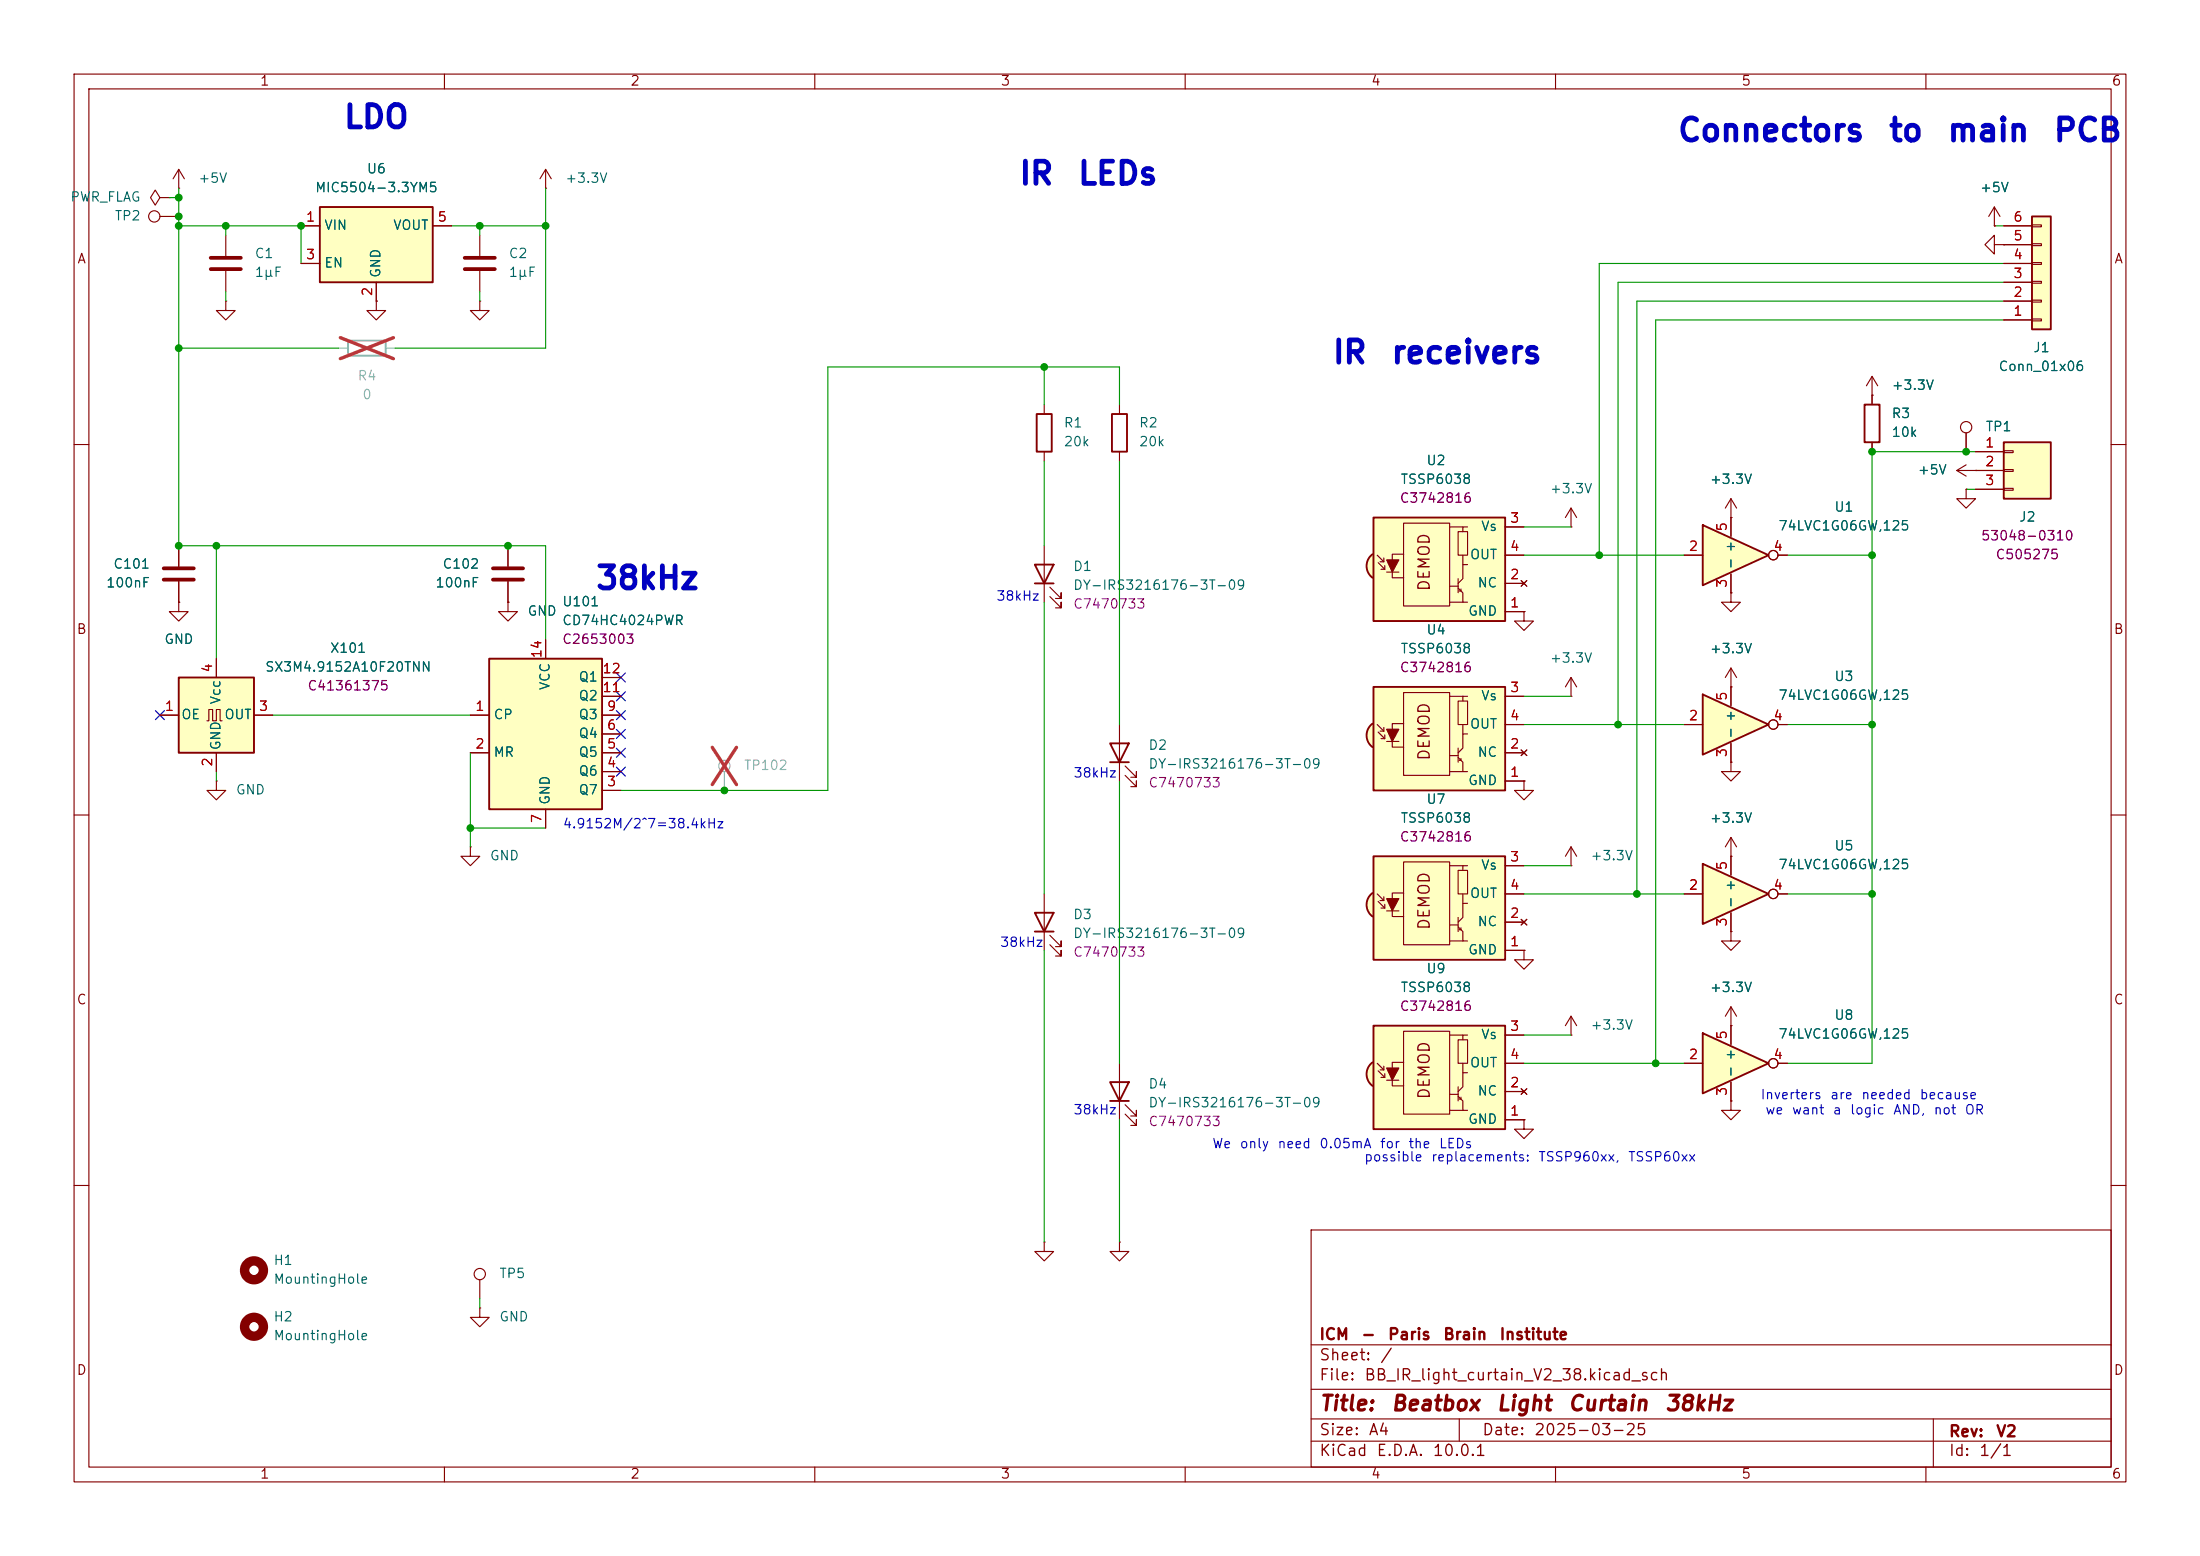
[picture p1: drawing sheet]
<svg xmlns="http://www.w3.org/2000/svg" width="297mm" height="210mm" viewBox="0 0 297 210" stroke-linecap="round" stroke-linejoin="round" font-family="sans-serif">
<g fill="none" stroke="#840000" stroke-width=".15">
<path d="M10 10h277v190h-277zM12 12h273v186h-273zM60 10v2M110 10v2M160 10v2M210 10v2M260 10v2M50.8 40.6v1.3h1.3l-1.3 1.3-1.3-1.3h1.3M50.8 40.6h.1M141 54.6v1.3M151.1 54.6v1.3M10 60h2"/>
<path d="M68.6 73.7v2.8M68.6 78.5v2.8M141 61v1.2M151.1 61v1.2M285 60h2M68.6 81.3v1.3h1.2l-1.2 1.2-1.3-1.2h1.3M68.6 81.3h.1M10 110h2M285 110h2M205.7 128.3v1.2h1.3l-1.3 1.3-1.2-1.3h1.2M205.7 128.3h.1M212.1 139.7h.1"/>
<path d="M212.1 137.2l-.8 1.2M212.1 137.2l.8 1.2M212.1 137.2v2.5M233.7 125.7v1.3h1.2l-1.2 1.3-1.3-1.3h1.3M233.7 125.7h.1M233.7 138.4h.1M233.7 135.9l-.8 1.3M233.7 135.9l.7 1.3M233.7 135.9v2.5M151.1 143.5v7.6M151.9 150.4l1.5 1.5v-.8v.8h-.7M151.9 149.1l1.5 1.5v-.7v.7h-.7"/>
<path d="M10 160h2M177 166h108v32h-108zM285 160h2M60 198v2M110 198v2M160 198v2M177 194.5h108M177 191.5h108M177 187.5h108M177 181.5h108M197 191.5v3M210 198v2"/>
<path d="M260 198v2M261 191.5v6.5"/>
</g>
<path d="M66.5 78.2h4.1M66.5 76.7h4.1" fill="none" stroke="#840000" stroke-width=".51"/>
<path d="M140 55.9h2v5.1h-2zM150.1 55.9h2v5.1h-2zM149.9 146.1h2.5l-1.3 2.5zM149.9 148.6h2.5" fill="none" stroke="#840000" stroke-width=".25"/>
<path d="M47 46h5.1v2h-5.1z" fill="none" stroke="#a1a1a1" stroke-width=".25"/>
<path d="M45.7 47h1.3M52.1 47h1.2" fill="none" stroke="#a1a1a1" stroke-width=".15"/>
<path d="M45.9 45.6l7.2 2.8M53.1 45.6l-7.2 2.8" fill="none" stroke="#e12e31" stroke-width=".46"/>
<path d="M185 143.6l.3-.2 1.2 1.6-1.2 1.6a1.97 1.97 0 0 1-.3-3z" fill="#ffffc2" stroke="#ffffc2" stroke-width=".14"/>
<path d="M185.4 138.4h17.8v14h-17.8z" fill="#ffffc2"/>
<path d="M185.4 138.4h17.8v14h-17.8zM185.3 143.4a1.97 1.97 0 0 0 0 3.2" fill="none" stroke="#840000" stroke-width=".25"/>
<g fill="none" stroke="#840000" stroke-width=".15">
<path d="M189.5 139.2h6.2v11.2h-6.2zM195.7 139.7h1.8M198.1 139.7h-.6v.6M203.2 139.7h2.5M185.9 143.5l.9 .9M186.1 144.5l.8 .9M186.3 144.4h.5M186.4 145.4h.5M186.8 143.9v.5M186.9 144.9v.5M187.2 145.8h1.6M189.5 143.4h-1.5v3.2h1.5"/>
<path d="M195.7 149.9h1.8M195.7 147.7h1.1M196.8 140.3h1.3v3.2h-1.3zM196.8 148l.7 .6v1.3h.6M196.8 146.7v1.9M197.2 148.1v.2h-.2M197.5 143.5v1.3M198.1 144.8h-.6v1.9l-.7 .6M203.2 151.1h2.5M203.2 147.3h2.5M203.2 143.5h2.5M205.4 146.9l.7 .8"/>
<path d="M206.1 146.9l-.7 .8"/>
</g>
<path d="M187.2 144.1h1.6l-.8 1.7z" fill="#840000" stroke="#840000" stroke-width=".15"/>
<path d="M185 120.7l.3-.2 1.2 1.6-1.2 1.6a1.97 1.97 0 0 1-.3-3z" fill="#ffffc2" stroke="#ffffc2" stroke-width=".14"/>
<path d="M185.4 115.6h17.8v13.9h-17.8z" fill="#ffffc2"/>
<path d="M185.4 115.6h17.8v13.9h-17.8zM185.3 120.5a1.97 1.97 0 0 0 0 3.2" fill="none" stroke="#840000" stroke-width=".25"/>
<g fill="none" stroke="#840000" stroke-width=".15">
<path d="M21.6 26.7l-.6-1-.7 1 .7 1 .6-1h1.3M21.6 29.2h2.5M22.9 26.7h.1M205.7 82.6v1.2h1.3l-1.3 1.3-1.2-1.3h1.2M205.7 82.6h.1M212.1 94h.1M212.1 91.4l-.8 1.3M212.1 91.4l.8 1.3M212.1 91.4v2.6M189.5 116.3h6.2v11.2h-6.2zM195.7 116.8h1.8M196.8 117.5h1.3v3.2h-1.3z"/>
<path d="M198.1 116.8h-.6v.7M203.2 116.8h2.5M185.9 120.7l.9 .8M186.1 121.7l.8 .9M186.3 121.5h.5M186.4 122.6h.5M186.8 121v.5M186.9 122v.6M187.2 122.9h1.6M189.5 120.5h-1.5v3.2h1.5M195.7 127h1.8M195.7 124.8h1.1"/>
<path d="M196.8 125.1l.7 .6v1.3h.6M196.8 123.8v1.9M197.2 125.2v.3h-.2M197.5 120.7v1.2M198.1 121.9h-.6v1.9l-.7 .7M203.2 128.3h2.5M203.2 124.5h2.5M203.2 120.7h2.5M205.4 124.1l.7 .7M206.1 124.1l-.7 .7M205.7 151.1v1.3h1.3l-1.3 1.3-1.2-1.3h1.2M205.7 151.1h.1"/>
<circle cx="20.8" cy="29.2" r=".76"/>
</g>
<path d="M187.2 121.3h1.6l-.8 1.6z" fill="#840000" stroke="#840000" stroke-width=".15"/>
<path d="M185 75l.3-.2 1.2 1.6-1.2 1.6a1.97 1.97 0 0 1-.3-3z" fill="#ffffc2" stroke="#ffffc2" stroke-width=".14"/>
<path d="M185.4 69.9h17.8v13.9h-17.8z" fill="#ffffc2"/>
<path d="M185.3 74.8a1.97 1.97 0 0 0 0 3.2M185.4 69.9h17.8v13.9h-17.8z" fill="none" stroke="#840000" stroke-width=".25"/>
<g fill="none" stroke="#840000" stroke-width=".15">
<path d="M185.9 74.9l.9 .9M186.1 75.9l.8 .9M186.3 75.8h.5M186.4 76.8h.5M186.8 75.3v.5M186.9 76.3v.5M187.2 77.2h1.6M189.5 70.6h6.2v11.2h-6.2zM189.5 74.8h-1.5v3.2h1.5M195.7 71.1h1.8M195.7 79.1h1.1M196.8 71.8h1.3v3.1h-1.3z"/>
<path d="M196.8 79.4l.7 .6v1.3h.6M196.8 78.1v1.9M197.2 79.5v.3h-.2M197.5 74.9v1.3M198.1 76.2h-.6v1.9l-.7 .6M198.1 71.1h-.6v.7M203.2 71.1h2.5M203.2 78.7h2.5M203.2 74.9h2.5M205.4 78.4l.7 .7M206.1 78.4l-.7 .7M195.7 81.3h1.8"/>
<path d="M203.2 82.6h2.5"/>
</g>
<path d="M187.2 75.6h1.6l-.8 1.6z" fill="#840000" stroke="#840000" stroke-width=".15"/>
<path d="M185 97.9l.3-.2 1.2 1.6-1.2 1.5a1.97 1.97 0 0 1-.3-2.9z" fill="#ffffc2" stroke="#ffffc2" stroke-width=".14"/>
<path d="M185.4 92.7h17.8v14h-17.8z" fill="#ffffc2"/>
<path d="M185.3 97.7a1.97 1.97 0 0 0 0 3.1M185.4 92.7h17.8v14h-17.8z" fill="none" stroke="#840000" stroke-width=".25"/>
<g fill="none" stroke="#840000" stroke-width=".15">
<path d="M212.1 71.1h.1M212.1 68.6l-.8 1.3M212.1 68.6l.8 1.3M212.1 68.6v2.5M185.9 97.8l.9 .9M186.1 98.8l.8 .9M186.3 98.7h.5M186.4 99.7h.5M186.8 98.2v.5M186.9 99.2v.5M189.5 93.5h6.2v11.1h-6.2zM189.5 97.7h-1.5v3.1h1.5"/>
<path d="M195.7 94h1.8M196.8 94.6h1.3v3.2h-1.3zM197.5 97.8v1.3M198.1 99.1h-.6v1.9l-.7 .6M198.1 94h-.6v.6M203.2 94h2.5M203.2 97.8h2.5M187.2 100.1h1.6M195.7 104.1h1.8M195.7 102h1.1M196.8 102.2l.7 .7v1.2h.6M196.8 101v1.9"/>
<path d="M197.2 102.4v.2h-.2M203.2 105.4h2.5M203.2 101.6h2.5M205.4 101.2l.7 .8M205.7 105.4v1.3h1.3l-1.3 1.3-1.2-1.3h1.2M205.7 105.4h.1M206.1 101.2l-.7 .8M212.1 116.8h.1M212.1 114.3v2.5M212.1 114.3l-.8 1.3M212.1 114.3l.8 1.3M233.7 148.6v1.3h1.2l-1.2 1.2-1.3-1.2h1.3"/>
<path d="M233.7 148.6h.1"/>
</g>
<path d="M187.2 98.4h1.6l-.8 1.7z" fill="#840000" stroke="#840000" stroke-width=".15"/>
<path d="M229.9 139.4l8.9 4.1-8.9 4.1z" fill="#ffffc2"/>
<path d="M139.7 76.2h2.5l-1.2 2.5zM139.7 78.7h2.5M149.9 100.3h2.5l-1.3 2.6zM149.9 102.9h2.5M139.7 123.2h2.5l-1.2 2.5zM139.7 125.7h2.5M229.9 139.4l8.9 4.1-8.9 4.1z" fill="none" stroke="#840000" stroke-width=".25"/>
<g fill="none" stroke="#840000" stroke-width=".15">
<path d="M269.2 30.5h.1M269.2 33v1.3l-1.2-1.3 1.2-1.2v1.2h1.3M269.2 27.9l-.7 1.3M269.2 27.9l.8 1.3M269.2 27.9v2.6M270.5 33h.1M265.4 58.4v2.6M141 73.7v7.6M141.7 79.2l1.6 1.6v-.8v.8h-.8M141.7 80.5l1.6 1.5v-.7v.7h-.8M151.1 97.8v7.6M151.9 104.6l1.5 1.6v-.8v.8h-.7"/>
<path d="M151.9 103.4l1.5 1.5v-.8v.8h-.7M141 120.7v7.6M141.7 127.5l1.6 1.5v-.7v.7h-.8M141.7 126.2l1.6 1.6v-.8v.8h-.8M233.7 138.4v2.6M227.3 143.5h2.6M233.7 146.1v2.5M240 143.5h1.3M141 167.6v1.3h1.2l-1.2 1.3-1.3-1.3h1.3M141 167.6h.1M151.1 167.6v1.3h1.3l-1.3 1.3-1.2-1.3h1.2M151.1 167.6h.1"/>
<circle cx="265.4" cy="57.7" r=".76"/>
<circle cx="239.4" cy="143.5" r=".63"/>
</g>
<path d="M274.3 29.2h2.6v15.3h-2.6z" fill="#ffffc2"/>
<path d="M274.3 29.2h2.6v15.3h-2.6z" fill="none" stroke="#840000" stroke-width=".25"/>
<g fill="none" stroke="#840000" stroke-width=".15">
<path d="M270.5 38.1h3.8M270.5 35.6h3.8M270.5 33h3.8M270.5 30.5h3.8M274.3 38h1.3v.2h-1.3zM274.3 35.4h1.3v.3h-1.3zM274.3 32.9h1.3v.2h-1.3zM274.3 30.4h1.3v.2h-1.3zM270.5 43.2h3.8M270.5 40.6h3.8M274.3 43.1h1.3v.2h-1.3zM274.3 40.5h1.3v.3h-1.3z"/>
<path d="M264.2 63.5l1.2 .8M264.2 63.5h2.5M265.4 62.7l-1.2 .8M266.7 63.5h.1"/>
</g>
<path d="M270.5 59.7h6.4v7.6h-6.4z" fill="#ffffc2"/>
<path d="M270.5 59.7h6.4v7.6h-6.4z" fill="none" stroke="#840000" stroke-width=".25"/>
<path d="M233.7 69.9h.1M233.7 67.3l-.8 1.3M233.7 67.3l.7 1.3M233.7 67.3v2.6M265.4 66v1.3h1.3l-1.3 1.3-1.2-1.3h1.2M265.4 66h.1M266.7 61h3.8M266.7 63.5h3.8M266.7 66h3.8M270.5 60.8h1.3v.3h-1.3zM270.5 63.4h1.3v.2h-1.3zM270.5 65.9h1.3v.3h-1.3z" fill="none" stroke="#840000" stroke-width=".15"/>
<path d="M43.2 27.9h15.2v10.2h-15.2z" fill="#ffffc2"/>
<path d="M43.2 27.9h15.2v10.2h-15.2zM251.7 54.6h2v5.1h-2z" fill="none" stroke="#840000" stroke-width=".25"/>
<g fill="none" stroke="#840000" stroke-width=".15">
<path d="M24.1 25.4h.1M24.1 22.9l-.7 1.2M24.1 22.9l.8 1.2M24.1 22.9v2.5M40.6 30.5h2.6M40.6 35.6h2.6M50.8 38.1v2.5M58.4 30.5h2.6M252.7 53.3h.1M252.7 50.8v3.8M252.7 59.7v1.3M252.7 50.8l-.7 1.3"/>
<path d="M252.7 50.8l.8 1.3"/>
</g>
<path d="M66 88.9h15.3v20.3h-15.3z" fill="#ffffc2"/>
<path d="M66 88.9h15.3v20.3h-15.3z" fill="none" stroke="#840000" stroke-width=".25"/>
<g fill="none" stroke="#840000" stroke-width=".15">
<path d="M24.1 73.7v2.8M24.1 78.5v2.8M24.1 81.3v1.3h1.3l-1.3 1.2-1.2-1.2h1.2M24.1 81.3h.1M63.5 96.5h2.5M73.7 86.4v2.5M81.3 96.5h2.5M81.3 99.1h2.5M81.3 94h2.5M81.3 91.4h2.5M63.5 114.3v1.3h1.3l-1.3 1.2-1.3-1.2h1.3M63.5 114.3h.1"/>
<path d="M63.5 101.6h2.5M73.7 109.2v2.6M81.3 101.6h2.5M81.3 106.7h2.5M81.3 104.1h2.5"/>
</g>
<g fill="none" stroke="#a1a1a1" stroke-width=".15">
<path d="M97.8 104.1v2.6"/>
<circle cx="97.8" cy="103.4" r=".76"/>
</g>
<path d="M96.2 100.9l3.2 5M99.4 100.9l-3.2 5" fill="none" stroke="#e12e31" stroke-width=".46"/>
<path d="M22.1 78.2h4.1M22.1 76.7h4.1" fill="none" stroke="#840000" stroke-width=".51"/>
<path d="M24.1 91.4h10.2v10.2h-10.2z" fill="#ffffc2"/>
<path d="M24.1 91.4h10.2v10.2h-10.2z" fill="none" stroke="#840000" stroke-width=".25"/>
<path d="M21.6 96.5h2.5M27.9 97.3h.3v-1.5h.5v1.5h.5v-1.5h.5v1.5h.3M29.2 88.9v2.5M34.3 96.5h2.5M29.2 101.6v2.5" fill="none" stroke="#840000" stroke-width=".15"/>
<path d="M229.9 116.6l8.9 4.1-8.9 4z" fill="#ffffc2"/>
<path d="M229.9 116.6l8.9 4.1-8.9 4z" fill="none" stroke="#840000" stroke-width=".25"/>
<g fill="none" stroke="#840000" stroke-width=".15">
<path d="M30.5 31.8v2.7M30.5 36.6v2.8M64.8 31.8v2.7M64.8 36.6v2.8M73.7 25.4h.1M73.7 22.9l-.8 1.2M73.7 22.9l.7 1.2M73.7 22.9v2.5M30.5 40.6v1.3h1.2l-1.2 1.3-1.3-1.3h1.3M30.5 40.6h.1M64.8 40.6v1.3h1.2l-1.2 1.3-1.3-1.3h1.3M64.8 40.6h.1"/>
<path d="M233.7 92.7h.1M233.7 80v1.3h1.2l-1.2 1.3-1.3-1.3h1.3M233.7 80h.1M233.7 90.2v2.5M233.7 90.2l-.8 1.2M233.7 90.2l.7 1.2M29.2 105.4v1.3h1.3l-1.3 1.3-1.3-1.3h1.3M29.2 105.4h.1M233.7 115.6v2.5M227.3 120.7h2.6M233.7 123.2v2.5M240 120.7h1.3"/>
<path d="M64.8 176.5v1.3h1.2l-1.2 1.3-1.3-1.3h1.3M64.8 176.5h.1M64.8 172.7v2.6"/>
<circle cx="239.4" cy="120.6" r=".63"/>
<circle cx="64.8" cy="172" r=".76"/>
</g>
<g fill="none" stroke="#840000" stroke-width="1.3">
<circle cx="34.3" cy="179.1" r="1.27"/>
<circle cx="34.3" cy="171.4" r="1.27"/>
</g>
<path d="M28.4 34.8h4.1M28.4 36.3h4.1M62.7 34.8h4.1M62.7 36.3h4.1" fill="none" stroke="#840000" stroke-width=".51"/>
<path d="M229.9 70.9l8.9 4-8.9 4.1z" fill="#ffffc2"/>
<path d="M229.9 70.9l8.9 4-8.9 4.1z" fill="none" stroke="#840000" stroke-width=".25"/>
<g fill="none" stroke="#840000" stroke-width=".15">
<path d="M227.3 74.9h2.6M233.7 69.9v2.5M233.7 77.5v2.5M240 74.9h1.3"/>
<circle cx="239.4" cy="74.9" r=".63"/>
</g>
<path d="M229.9 93.7l8.9 4.1-8.9 4.1z" fill="#ffffc2"/>
<path d="M229.9 93.7l8.9 4.1-8.9 4.1z" fill="none" stroke="#840000" stroke-width=".25"/>
<g fill="none" stroke="#840000" stroke-width=".15">
<path d="M40.6 30.5h2.6M40.6 35.6h2.6M50.8 38.1v2.5M58.4 30.5h2.6M269.2 30.5h.1M270.5 33h.1M270.5 30.5h3.8M270.5 35.6h3.8M270.5 38.1h3.8M270.5 33h3.8M50.8 40.6h.1M252.7 53.3h.1"/>
<path d="M252.7 53.3v1.3M252.7 59.7v1.3M265.4 58.4v2.6M270.5 43.2h3.8M270.5 40.6h3.8M24.1 73.7v2.8M24.1 78.5v2.8M68.6 73.7v2.8M68.6 78.5v2.8M203.2 78.7h2.5M203.2 71.1h2.5M203.2 74.9h2.5"/>
<path d="M205.4 78.4l.7 .7M206.1 78.4l-.7 .7M227.3 74.9h2.6M233.7 69.9h.1M233.7 69.9v2.5M233.7 77.5v2.5M240 74.9h1.3M265.4 66h.1M266.7 63.5h.1M266.7 61h3.8M266.7 63.5h3.8M266.7 66h3.8"/>
<path d="M21.6 96.5h2.5M24.1 81.3h.1M29.2 88.9v2.5M34.3 96.5h2.5M63.5 96.5h2.5M68.6 81.3h.1M73.7 86.4v2.5M81.3 94h2.5M81.3 96.5h2.5M81.3 99.1h2.5M81.3 91.4h2.5M203.2 97.8h2.5"/>
<path d="M203.2 82.6h2.5M203.2 94h2.5M205.7 82.6h.1M227.3 97.8h2.6M233.7 92.7h.1M233.7 80h.1M233.7 92.7v2.6M240 97.8h1.3M29.2 101.6v2.5M63.5 101.6h2.5M73.7 109.2v2.6M81.3 101.6h2.5"/>
<path d="M81.3 106.7h2.5M81.3 104.1h2.5M203.2 116.8h2.5M203.2 105.4h2.5M203.2 101.6h2.5M205.4 101.2l.7 .8M205.7 105.4h.1M206.1 101.2l-.7 .8M233.7 102.9v1.2h1.2l-1.2 1.3-1.3-1.3h1.3M233.7 102.9h.1M233.7 115.6h.1M233.7 100.3v2.6"/>
<path d="M233.7 113v5.1M233.7 113l-.8 1.3M233.7 113l.7 1.3M203.2 139.7h2.5M203.2 128.3h2.5M203.2 124.5h2.5M203.2 120.7h2.5M205.4 124.1l.7 .7M205.7 128.3h.1M206.1 124.1l-.7 .7M227.3 120.7h2.6M233.7 125.7h.1"/>
<path d="M233.7 138.4h.1M233.7 123.2v2.5M233.7 138.4v2.6M240 120.7h1.3M203.2 151.1h2.5M203.2 147.3h2.5M203.2 143.5h2.5M205.4 146.9l.7 .8M205.7 151.1h.1M206.1 146.9l-.7 .8M227.3 143.5h2.6M233.7 148.6h.1"/>
<path d="M233.7 146.1v2.5M240 143.5h1.3"/>
<circle cx="239.4" cy="74.9" r=".63"/>
<circle cx="239.4" cy="97.8" r=".63"/>
<circle cx="239.4" cy="120.6" r=".63"/>
<circle cx="239.4" cy="143.5" r=".63"/>
</g>
<g fill="none" stroke="#009600" stroke-width=".15">
<path d="M22.9 26.7h1.2M24.1 30.5h16.5v5.1M24.1 25.4v48.3h49.6v12.7M30.5 30.5v1.3M30.5 39.4v1.2M61 30.5h12.7M64.8 30.5v1.3M64.8 39.4v1.2M73.7 25.4v21.6h-20.4M269.2 30.5h1.3M270.5 38.1h-52.1v59.7M270.5 35.6h-54.6v39.3"/>
<path d="M24.1 47h21.6M141 49.5v5.1M151.1 54.6v-5.1h-39.3v57.2h-28M270.5 40.6h-49.5v80.1M270.5 43.2h-47v100.3M29.2 73.7v15.2M141 62.2v11.5M151.1 62.2v35.6M205.7 71.1h6.4M205.7 74.9h21.6M241.3 74.9h11.4M265.4 66h1.3"/>
<path d="M266.7 61h-14v82.5h-11.4M36.8 96.5h26.7M141 81.3v39.4M205.7 97.8h21.6M205.7 94h6.4M241.3 97.8h11.4M29.2 104.1v1.3M63.5 101.6v12.7M63.5 111.8h10.2M151.1 105.4v38.1M205.7 116.8h6.4M141 128.3v39.3"/>
<path d="M205.7 139.7h6.4M205.7 120.7h21.6M241.3 120.7h11.4M151.1 151.1v16.5M205.7 143.5h21.6M64.8 175.3v1.2"/>
</g>
<g fill="none" stroke="#000084" stroke-width=".15">
<path d="M21 95.9l1.2 1.2M22.2 95.9l-1.2 1.2M83.2 90.8l1.2 1.2M83.2 93.4l1.2 1.2M83.2 95.9l1.2 1.2M83.2 98.5l1.2 1.2M84.4 90.8l-1.2 1.2M84.4 93.4l-1.2 1.2M84.4 95.9l-1.2 1.2M84.4 98.5l-1.2 1.2M83.2 101l1.2 1.2M83.2 103.5l1.2 1.2"/>
<path d="M84.4 101l-1.2 1.2M84.4 103.5l-1.2 1.2"/>
</g>
<g fill="#009600" stroke="#009600" stroke-width=".14">
<circle cx="141" cy="49.5" r=".46"/>
<circle cx="215.9" cy="74.9" r=".46"/>
<circle cx="218.4" cy="97.8" r=".46"/>
<circle cx="64.8" cy="30.5" r=".46"/>
<circle cx="40.6" cy="30.5" r=".46"/>
<circle cx="30.5" cy="30.5" r=".46"/>
<circle cx="24.1" cy="29.2" r=".46"/>
<circle cx="29.2" cy="73.7" r=".46"/>
<circle cx="24.1" cy="73.7" r=".46"/>
<circle cx="24.1" cy="30.5" r=".46"/>
<circle cx="73.7" cy="30.5" r=".46"/>
<circle cx="24.1" cy="47" r=".46"/>
<circle cx="24.1" cy="26.7" r=".46"/>
<circle cx="252.7" cy="74.9" r=".46"/>
<circle cx="265.4" cy="61" r=".46"/>
<circle cx="252.7" cy="61" r=".46"/>
<circle cx="68.6" cy="73.7" r=".46"/>
<circle cx="97.8" cy="106.7" r=".46"/>
<circle cx="63.5" cy="111.8" r=".46"/>
<circle cx="252.7" cy="97.8" r=".46"/>
<circle cx="252.7" cy="120.7" r=".46"/>
<circle cx="221" cy="120.7" r=".46"/>
<circle cx="223.5" cy="143.5" r=".46"/>
</g>
<g font-size="3" fill="#0000c2">
<text x="46.2" y="18">LDO</text>
<text x="226.3" y="19.8">Connectors</text>
<text x="254.8" y="19.8">to</text>
<text x="262.7" y="19.8">main</text>
<text x="277.1" y="19.8">PCB</text>
<text x="137.4" y="25.7">IR</text>
<text x="145.3" y="25.7">LEDs</text>
<text x="179.7" y="49.8">IR</text>
<text x="187.6" y="49.8">receivers</text>
<text x="80.3" y="80.3">38kHz</text>
</g>
<g font-size="2" fill="#840000">
<text x="178" y="190.9">Title:</text>
<text x="187.7" y="190.9">Beatbox</text>
<text x="201.9" y="190.9">Light</text>
<text x="211.5" y="190.9">Curtain</text>
<text x="224.6" y="190.9">38kHz</text>
</g>
<g font-size="1.5" fill="#840000">
<text x="193.4" y="79.9" transform="rotate(-90 193.4 79.9)">DEMOD</text>
<text x="193.4" y="102.8" transform="rotate(-90 193.4 102.8)">DEMOD</text>
<text x="193.4" y="125.6" transform="rotate(-90 193.4 125.6)">DEMOD</text>
<text x="193.4" y="148.5" transform="rotate(-90 193.4 148.5)">DEMOD</text>
<text x="178" y="184">Sheet:</text>
<text x="178" y="181.2">ICM</text>
<text x="183.7" y="181.2">-</text>
<text x="186.2" y="184">/</text>
<text x="187.3" y="181.2">Paris</text>
<text x="194.7" y="181.2">Brain</text>
<text x="202.3" y="181.2">Institute</text>
<text x="178" y="186.7">File:</text>
<text x="184.1" y="186.7">BB_IR_light_curtain_V2_38.kicad_sch</text>
<text x="178" y="196.9">KiCad</text>
<text x="178" y="194.1">Size:</text>
<text x="184.7" y="194.1">A4</text>
<text x="185.7" y="196.9">E.D.A.</text>
<text x="193.3" y="196.9">10.0.1</text>
<text x="200" y="194.1">Date:</text>
<text x="207" y="194.1">2025-03-25</text>
<text x="263" y="194.3">Rev:</text>
<text x="263" y="196.9">Id:</text>
<text x="267.1" y="196.9">1/1</text>
<text x="269.4" y="194.3">V2</text>
</g>
<g font-size="1.3" fill="#840000">
<text x="35" y="11.9">1</text>
<text x="85" y="11.9">2</text>
<text x="135" y="11.9">3</text>
<text x="185" y="11.9">4</text>
<text x="235" y="11.9">5</text>
<text x="285" y="11.9">6</text>
<text x="10.3" y="35.9">A</text>
<text x="285.3" y="35.9">A</text>
<text x="10.3" y="85.9">B</text>
<text x="285.3" y="85.9">B</text>
<text x="10.3" y="135.9">C</text>
<text x="285.3" y="135.9">C</text>
<text x="10.3" y="185.9">D</text>
<text x="285.3" y="185.9">D</text>
<text x="35" y="199.9">1</text>
<text x="85" y="199.9">2</text>
<text x="135" y="199.9">3</text>
<text x="185" y="199.9">4</text>
<text x="235" y="199.9">5</text>
<text x="285" y="199.9">6</text>
</g>
<g font-size="1.3" fill="#006464">
<text x="49.4" y="23.7">U6</text>
<text x="9.4" y="27.5">PWR_FLAG</text>
<text x="26.7" y="25">+5V</text>
<text x="42.4" y="26.3">MIC5504-3.3YM5</text>
<text x="76.2" y="25">+3.3V</text>
<text x="267.2" y="26.3">+5V</text>
<text x="15.4" y="30.1">TP2</text>
<text x="34.3" y="35.2">C1</text>
<text x="43.7" y="31.3">VIN</text>
<text x="53" y="31.3">VOUT</text>
<text x="68.6" y="35.2">C2</text>
<text x="34.3" y="37.7">1µF</text>
<text x="43.7" y="36.4">EN</text>
<text x="51.7" y="37.6" transform="rotate(-90 51.7 37.6)">GND</text>
<text x="68.6" y="37.7">1µF</text>
<text x="274.4" y="47.9">J1</text>
<text x="255.3" y="52.9">+3.3V</text>
<text x="269.7" y="50.4">Conn_01x06</text>
<text x="143.5" y="58">R1</text>
<text x="153.7" y="58">R2</text>
<text x="255.3" y="56.7">R3</text>
<text x="255.3" y="59.3">10k</text>
<text x="268" y="58.5">TP1</text>
<text x="143.5" y="60.6">20k</text>
<text x="153.7" y="60.6">20k</text>
<text x="189" y="65.6">TSSP6038</text>
<text x="192.5" y="63.1">U2</text>
<text x="230.7" y="65.6">+3.3V</text>
<text x="258.8" y="64.4">+5V</text>
<text x="199.9" y="72">Vs</text>
<text x="209.1" y="66.9">+3.3V</text>
<text x="240" y="71.9">74LVC1G06GW,125</text>
<text x="247.5" y="69.4">U1</text>
<text x="272.5" y="70.7">J2</text>
<text x="15.2" y="77.1">C101</text>
<text x="59.7" y="77.1">C102</text>
<text x="144.8" y="77.4">D1</text>
<text x="198.4" y="75.8">OUT</text>
<text x="234.5" y="77" transform="rotate(-90 234.5 77)">- +</text>
<text x="14.2" y="79.6">100nF</text>
<text x="58.7" y="79.6">100nF</text>
<text x="71.1" y="83.4">GND</text>
<text x="75.8" y="82.1">U101</text>
<text x="144.8" y="79.9">DY-IRS3216176-3T-09</text>
<text x="198.1" y="83.4">GND</text>
<text x="199.4" y="79.6">NC</text>
<text x="22.1" y="87.2">GND</text>
<text x="44.5" y="88.4">X101</text>
<text x="75.8" y="84.7">CD74HC4024PWR</text>
<text x="189" y="88.5">TSSP6038</text>
<text x="192.5" y="86">U4</text>
<text x="209.1" y="89.8">+3.3V</text>
<text x="230.7" y="88.5">+3.3V</text>
<text x="30.1" y="95.2" transform="rotate(-90 30.1 95.2)">Vcc</text>
<text x="35.7" y="91">SX3M4.9152A10F20TNN</text>
<text x="74.5" y="93.2" transform="rotate(-90 74.5 93.2)">VCC</text>
<text x="78" y="94.8">Q2</text>
<text x="78" y="92.3">Q1</text>
<text x="199.9" y="94.8">Vs</text>
<text x="240" y="94.8">74LVC1G06GW,125</text>
<text x="247.5" y="92.2">U3</text>
<text x="24.4" y="97.4">OE</text>
<text x="30.1" y="101.3" transform="rotate(-90 30.1 101.3)">GND</text>
<text x="30.2" y="97.4">OUT</text>
<text x="66.5" y="97.4">CP</text>
<text x="78" y="99.9">Q4</text>
<text x="78" y="97.4">Q3</text>
<text x="154.9" y="101.5">D2</text>
<text x="198.4" y="98.7">OUT</text>
<text x="234.5" y="99.8" transform="rotate(-90 234.5 99.8)">- +</text>
<text x="31.8" y="107.5">GND</text>
<text x="66.5" y="102.5">MR</text>
<text x="78" y="107.5">Q7</text>
<text x="78" y="105">Q6</text>
<text x="78" y="102.5">Q5</text>
<text x="154.9" y="104.1">DY-IRS3216176-3T-09</text>
<text x="198.1" y="106.3">GND</text>
<text x="199.4" y="102.5">NC</text>
<text x="74.5" y="108.7" transform="rotate(-90 74.5 108.7)">GND</text>
<text x="189" y="111.4">TSSP6038</text>
<text x="192.5" y="108.8">U7</text>
<text x="230.7" y="111.4">+3.3V</text>
<text x="66" y="116.4">GND</text>
<text x="199.9" y="117.7">Vs</text>
<text x="214.6" y="116.4">+3.3V</text>
<text x="240" y="117.6">74LVC1G06GW,125</text>
<text x="247.5" y="115.1">U5</text>
<text x="144.8" y="124.4">D3</text>
<text x="198.4" y="121.5">OUT</text>
<text x="199.4" y="125.3">NC</text>
<text x="234.5" y="122.7" transform="rotate(-90 234.5 122.7)">- +</text>
<text x="144.8" y="126.9">DY-IRS3216176-3T-09</text>
<text x="192.5" y="131.7">U9</text>
<text x="198.1" y="129.1">GND</text>
<text x="189" y="134.2">TSSP6038</text>
<text x="230.7" y="134.2">+3.3V</text>
<text x="247.5" y="138">U8</text>
<text x="199.9" y="140.6">Vs</text>
<text x="214.6" y="139.3">+3.3V</text>
<text x="240" y="140.5">74LVC1G06GW,125</text>
<text x="154.9" y="147.2">D4</text>
<text x="154.9" y="149.8">DY-IRS3216176-3T-09</text>
<text x="198.4" y="144.4">OUT</text>
<text x="199.4" y="148.2">NC</text>
<text x="234.5" y="145.5" transform="rotate(-90 234.5 145.5)">- +</text>
<text x="198.1" y="152">GND</text>
<text x="36.8" y="171">H1</text>
<text x="36.8" y="173.6">MountingHole</text>
<text x="67.3" y="172.8">TP5</text>
<text x="36.8" y="178.7">H2</text>
<text x="67.3" y="178.7">GND</text>
<text x="36.8" y="181.2">MountingHole</text>
</g>
<g font-size="1.3" fill="#a90000">
<text x="41.2" y="30.2">1</text>
<text x="41.2" y="35.3">3</text>
<text x="59" y="30.2">5</text>
<text x="271.7" y="35.3">4</text>
<text x="271.7" y="32.8">5</text>
<text x="271.7" y="30.2">6</text>
<text x="50.5" y="40.1" transform="rotate(-90 50.5 40.1)">2</text>
<text x="271.7" y="40.4">2</text>
<text x="271.7" y="37.8">3</text>
<text x="271.7" y="42.9">1</text>
<text x="267.9" y="60.7">1</text>
<text x="267.9" y="63.2">2</text>
<text x="267.9" y="65.8">3</text>
<text x="203.8" y="70.9">3</text>
<text x="233.4" y="71.8" transform="rotate(-90 233.4 71.8)">5</text>
<text x="203.8" y="74.7">4</text>
<text x="227.9" y="74.7">2</text>
<text x="239.3" y="74.7">4</text>
<text x="203.8" y="82.3">1</text>
<text x="203.8" y="78.5">2</text>
<text x="233.4" y="79.4" transform="rotate(-90 233.4 79.4)">3</text>
<text x="73.4" y="88.9" transform="rotate(-90 73.4 88.9)">14</text>
<text x="29" y="90.9" transform="rotate(-90 29 90.9)">4</text>
<text x="81.2" y="93.7">11</text>
<text x="81.2" y="91.2">12</text>
<text x="203.8" y="93.7">3</text>
<text x="233.4" y="94.7" transform="rotate(-90 233.4 94.7)">5</text>
<text x="22.2" y="96.3">1</text>
<text x="34.9" y="96.3">3</text>
<text x="64.1" y="96.3">1</text>
<text x="64.1" y="101.3">2</text>
<text x="81.8" y="101.3">5</text>
<text x="81.8" y="98.8">6</text>
<text x="81.8" y="96.3">9</text>
<text x="203.8" y="101.3">2</text>
<text x="203.8" y="97.5">4</text>
<text x="227.9" y="97.5">2</text>
<text x="239.3" y="97.5">4</text>
<text x="29" y="103.6" transform="rotate(-90 29 103.6)">2</text>
<text x="81.8" y="106.4">3</text>
<text x="81.8" y="103.9">4</text>
<text x="203.8" y="105.2">1</text>
<text x="233.4" y="102.3" transform="rotate(-90 233.4 102.3)">3</text>
<text x="73.4" y="111.2" transform="rotate(-90 73.4 111.2)">7</text>
<text x="203.8" y="116.6">3</text>
<text x="233.4" y="117.5" transform="rotate(-90 233.4 117.5)">5</text>
<text x="203.8" y="124.2">2</text>
<text x="203.8" y="120.4">4</text>
<text x="227.9" y="120.4">2</text>
<text x="233.4" y="125.2" transform="rotate(-90 233.4 125.2)">3</text>
<text x="239.3" y="120.4">4</text>
<text x="203.8" y="128">1</text>
<text x="203.8" y="139.4">3</text>
<text x="203.8" y="143.3">4</text>
<text x="227.9" y="143.3">2</text>
<text x="233.4" y="140.4" transform="rotate(-90 233.4 140.4)">5</text>
<text x="239.3" y="143.3">4</text>
<text x="203.8" y="147.1">2</text>
<text x="233.4" y="148" transform="rotate(-90 233.4 148)">3</text>
<text x="203.8" y="150.9">1</text>
</g>
<g font-size="1.3" fill="#989898">
<text x="48.2" y="51.7">R4</text>
<text x="48.8" y="54.2">0</text>
<text x="100.3" y="104.2">TP102</text>
</g>
<g font-size="1.3" fill="#840084">
<text x="188.9" y="68.2">C3742816</text>
<text x="267.4" y="73.3">53048-0310</text>
<text x="269.3" y="75.8">C505275</text>
<text x="144.8" y="82.5">C7470733</text>
<text x="75.8" y="87.2">C2653003</text>
<text x="41.4" y="93.5">C41361375</text>
<text x="188.9" y="91">C3742816</text>
<text x="154.9" y="106.6">C7470733</text>
<text x="188.9" y="113.9">C3742816</text>
<text x="144.8" y="129.5">C7470733</text>
<text x="188.9" y="136.8">C3742816</text>
<text x="154.9" y="152.3">C7470733</text>
</g>
<g font-size="1.3" fill="#0000c2">
<text x="134.4" y="81.4">38kHz</text>
<text x="144.8" y="105.3">38kHz</text>
<text x="75.9" y="112.1">4.9152M/2^7=38.4kHz</text>
<text x="134.9" y="128.1">38kHz</text>
<text x="237.6" y="148.7">Inverters</text>
<text x="247" y="148.7">are</text>
<text x="251.2" y="148.7">needed</text>
<text x="259.1" y="148.7">because</text>
<text x="144.8" y="150.7">38kHz</text>
<text x="163.6" y="155.3">We</text>
<text x="167.3" y="155.3">only</text>
<text x="172.4" y="155.3">need</text>
<text x="178" y="155.3">0.05mA</text>
<text x="186.2" y="155.3">for</text>
<text x="190" y="155.3">the</text>
<text x="194.2" y="155.3">LEDs</text>
<text x="238.2" y="150.7">we</text>
<text x="241.8" y="150.7">want</text>
<text x="247.3" y="150.7">a</text>
<text x="249.7" y="150.7">logic</text>
<text x="255.5" y="150.7">AND,</text>
<text x="260.9" y="150.7">not</text>
<text x="265.1" y="150.7">OR</text>
<text x="184.1" y="157.1">possible</text>
<text x="193.1" y="157.1">replacements:</text>
<text x="207.6" y="157.1">TSSP960xx,</text>
<text x="219.7" y="157.1">TSSP60xx</text>
</g>
</svg>
